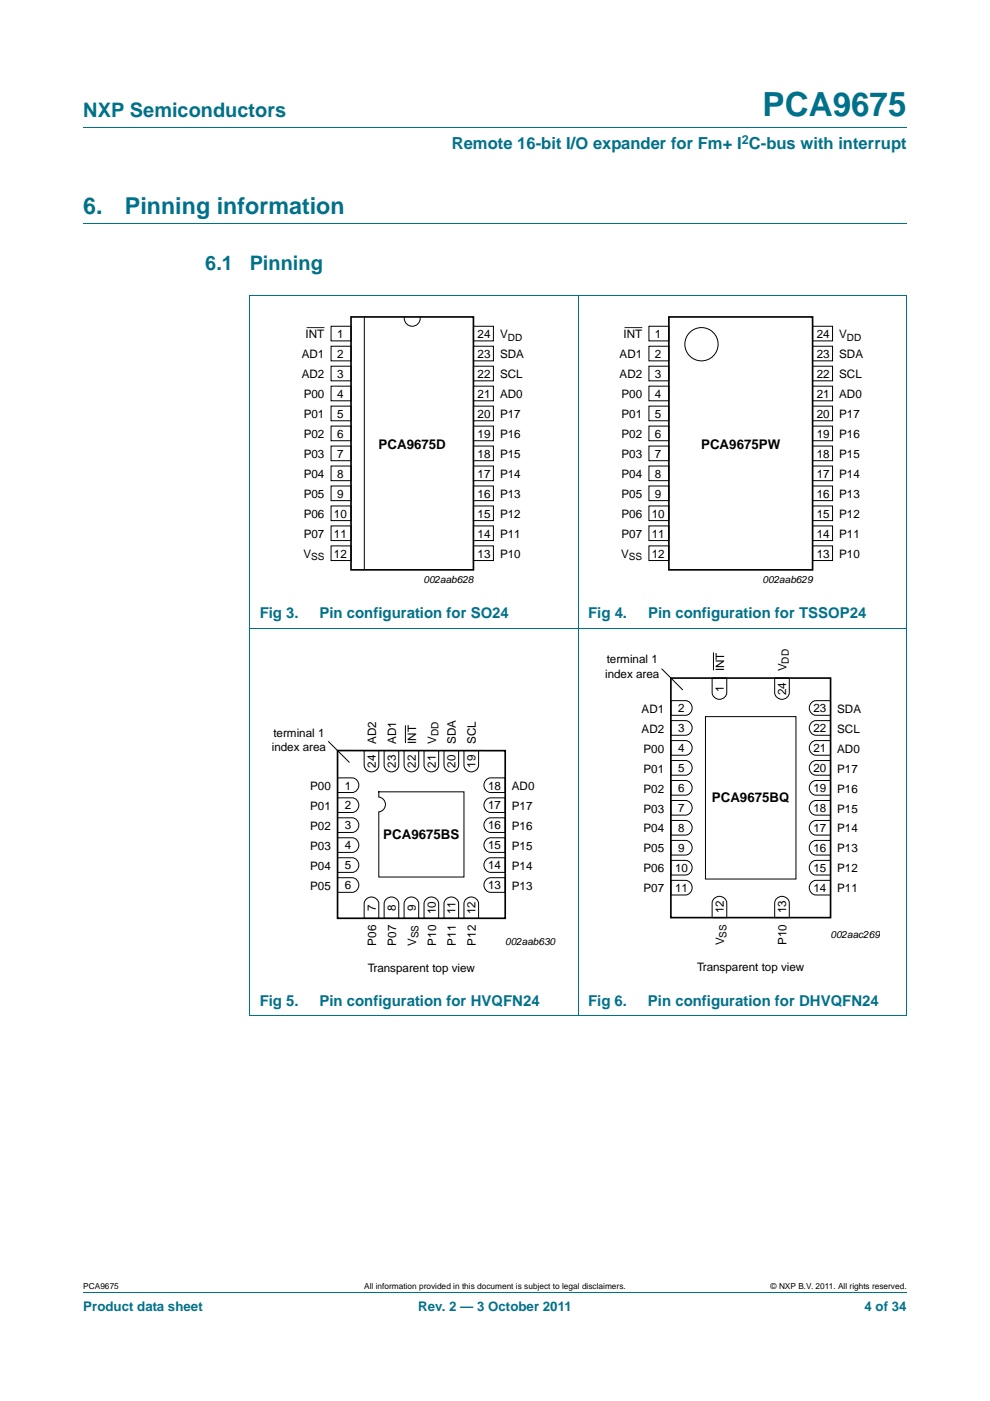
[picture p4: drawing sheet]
<svg xmlns="http://www.w3.org/2000/svg" width="210mm" height="297mm" viewBox="0 0 210 297" stroke-linecap="round" stroke-linejoin="round" font-family="sans-serif">
<path d="M17.7 27h174.6M17.7 47.4h174.6M52.9 62.6h139.4M53 62.7v152.6M122.6 62.6v152.8M192.3 62.7v152.6M52.9 133.2h139.4M52.9 215.4h139.4M17.7 273.9h174.6" fill="none" stroke="#00718a" stroke-width=".21"/>
<g fill="none" stroke="#000" stroke-width=".21">
<path d="M70.2 69.2h4.3v3.1h-4.3zM70.2 73.4h4.3v3.1h-4.3zM70.2 77.6h4.3v3.1h-4.3zM77.3 67.2v53.7M85.7 67.2a1.71 1.71 0 0 0 1.7 2 1.71 1.71 0 0 0 1.7-2M100.4 77.6h4.3v3.1h-4.3zM100.4 69.2h4.3v3.1h-4.3zM100.4 73.4h4.3v3.1h-4.3zM137.6 69.2h4.3v3.1h-4.3zM137.6 73.4h4.3v3.1h-4.3zM137.6 77.6h4.3v3.1h-4.3zM172.4 77.6h4.2v3.1h-4.2z"/>
<path d="M172.4 69.2h4.2v3.1h-4.2zM172.4 73.4h4.2v3.1h-4.2zM70.2 81.9h4.3v3.1h-4.3zM70.2 86.1h4.3v3.1h-4.3zM70.2 90.3h4.3v3.1h-4.3zM70.2 94.6h4.3v3.1h-4.3zM70.2 98.8h4.3v3.1h-4.3zM100.4 94.6h4.3v3.1h-4.3zM100.4 98.8h4.3v3.1h-4.3zM100.4 86.1h4.3v3.1h-4.3zM100.4 90.3h4.3v3.1h-4.3zM100.4 81.9h4.3v3.1h-4.3z"/>
<path d="M137.6 81.9h4.3v3.1h-4.3zM137.6 86.1h4.3v3.1h-4.3zM137.6 90.3h4.3v3.1h-4.3zM137.6 94.6h4.3v3.1h-4.3zM137.6 98.8h4.3v3.1h-4.3zM172.4 94.6h4.2v3.1h-4.2zM172.4 98.8h4.2v3.1h-4.2zM172.4 86.1h4.2v3.1h-4.2zM172.4 90.3h4.2v3.1h-4.2zM172.4 81.9h4.2v3.1h-4.2zM70.2 103h4.3v3.1h-4.3zM70.2 107.3h4.3v3.1h-4.3z"/>
<path d="M70.2 111.5h4.3v3.1h-4.3zM70.2 115.7h4.3v3.1h-4.3zM100.4 111.5h4.3v3.1h-4.3zM100.4 115.7h4.3v3.1h-4.3zM100.4 103h4.3v3.1h-4.3zM100.4 107.3h4.3v3.1h-4.3zM137.6 103h4.3v3.1h-4.3zM137.6 107.3h4.3v3.1h-4.3zM137.6 111.5h4.3v3.1h-4.3zM137.6 115.7h4.3v3.1h-4.3zM172.4 111.5h4.2v3.1h-4.2zM172.4 115.7h4.2v3.1h-4.2z"/>
<path d="M172.4 103h4.2v3.1h-4.2zM172.4 107.3h4.2v3.1h-4.2zM151.3 138.3v3.8M69.6 157.2l4.5 4.5M77.2 159.1h3.1v3.1a1.56 1.56 0 0 1-1.5 1.5 1.56 1.56 0 0 1-1.6-1.5zM81.5 159.1h3.1v3.1a1.56 1.56 0 0 1-1.6 1.5 1.56 1.56 0 0 1-1.5-1.5zM85.7 159.1h3.1v3.1a1.56 1.56 0 0 1-1.5 1.5 1.56 1.56 0 0 1-1.6-1.5zM86 153.8v3.7M89.9 159.1h3.1v3.1a1.56 1.56 0 0 1-1.5 1.5 1.56 1.56 0 0 1-1.6-1.5zM94.2 159.1h3.1v3.1a1.56 1.56 0 0 1-1.6 1.5 1.56 1.56 0 0 1-1.5-1.5zM98.4 159.1h3.1v3.1a1.56 1.56 0 0 1-1.5 1.5 1.56 1.56 0 0 1-1.6-1.5zM140.3 141.8l4.5 4.5"/>
<path d="M142.3 157h3.1a1.56 1.56 0 0 1 1.4 1.6 1.56 1.56 0 0 1-1.4 1.5h-3.1zM142.3 152.8h3.1a1.56 1.56 0 0 1 1.4 1.5 1.56 1.56 0 0 1-1.4 1.6h-3.1zM142.3 148.6h3.1a1.56 1.56 0 0 1 1.4 1.5 1.56 1.56 0 0 1-1.4 1.6h-3.1zM149.6 151.9h19.2v34.5h-19.2zM151 143.8h3.1v3.1a1.56 1.56 0 0 1-1.5 1.4 1.56 1.56 0 0 1-1.6-1.4zM164.3 143.8h3.1v3.1a1.56 1.56 0 0 1-1.5 1.4 1.56 1.56 0 0 1-1.6-1.4zM172.2 157.3l.9-.3h3.1v3.1h-3.1a1.57 1.57 0 0 1-1.4-1.1 1.57 1.57 0 0 1 .5-1.7zM172.2 153.1l.9-.3h3.1v3.1h-3.1a1.57 1.57 0 0 1-1.4-1.1 1.57 1.57 0 0 1 .5-1.7zM172.2 148.9l.9-.3h3.1v3.1h-3.1a1.57 1.57 0 0 1-1.4-1.2 1.57 1.57 0 0 1 .5-1.6zM71.6 177.6h3.1a1.56 1.56 0 0 1 1.4 1.6 1.56 1.56 0 0 1-1.4 1.5h-3.1zM71.6 173.4h3.1a1.56 1.56 0 0 1 1.4 1.5 1.56 1.56 0 0 1-1.4 1.6h-3.1zM71.6 169.2h3.1a1.56 1.56 0 0 1 1.4 1.5 1.56 1.56 0 0 1-1.4 1.6h-3.1z"/>
<path d="M71.6 164.9h3.1a1.56 1.56 0 0 1 1.4 1.6 1.56 1.56 0 0 1-1.4 1.5h-3.1zM80.3 167.9h18.1v18h-18.1v-13.8a1.56 1.56 0 0 0 1.5-1.5 1.56 1.56 0 0 0-1.5-1.6zM103.2 177.9l.9-.3h3.1v3.1h-3.1a1.57 1.57 0 0 1-1.4-1.1 1.57 1.57 0 0 1 .5-1.7zM103.2 173.7l.9-.3h3.1v3.1h-3.1a1.57 1.57 0 0 1-1.4-1.1 1.57 1.57 0 0 1 .5-1.7zM103.2 169.5l.9-.3h3.1v3.1h-3.1a1.57 1.57 0 0 1-1.4-1.2 1.57 1.57 0 0 1 .5-1.6zM103.2 165.2l.9-.3h3.1v3.1h-3.1a1.57 1.57 0 0 1-1.4-1.1 1.57 1.57 0 0 1 .5-1.7zM142.3 178.2h3.1a1.56 1.56 0 0 1 1.4 1.5 1.56 1.56 0 0 1-1.4 1.6h-3.1zM142.3 174h3.1a1.56 1.56 0 0 1 1.4 1.5 1.56 1.56 0 0 1-1.4 1.6h-3.1zM142.3 169.7h3.1a1.56 1.56 0 0 1 1.4 1.6 1.56 1.56 0 0 1-1.4 1.5h-3.1zM142.3 165.5h3.1a1.56 1.56 0 0 1 1.4 1.5 1.56 1.56 0 0 1-1.4 1.6h-3.1zM142.3 161.3h3.1a1.56 1.56 0 0 1 1.4 1.5 1.56 1.56 0 0 1-1.4 1.6h-3.1zM172.2 178.5l.9-.3h3.1v3.1h-3.1a1.57 1.57 0 0 1-1.4-1.1 1.57 1.57 0 0 1 .5-1.7z"/>
<path d="M172.2 174.3l.9-.3h3.1v3.1h-3.1a1.57 1.57 0 0 1-1.4-1.2 1.57 1.57 0 0 1 .5-1.6zM172.2 170l.9-.3h3.1v3.1h-3.1a1.57 1.57 0 0 1-1.4-1.1 1.57 1.57 0 0 1 .5-1.7zM172.2 165.8l.9-.3h3.1v3.1h-3.1a1.57 1.57 0 0 1-1.4-1.1 1.57 1.57 0 0 1 .5-1.7zM172.2 161.6l.9-.3h3.1v3.1h-3.1a1.57 1.57 0 0 1-1.4-1.2 1.57 1.57 0 0 1 .5-1.6zM71.6 186.1h3.1a1.56 1.56 0 0 1 1.4 1.5 1.56 1.56 0 0 1-1.4 1.6h-3.1zM71.6 181.9h3.1a1.56 1.56 0 0 1 1.4 1.5 1.56 1.56 0 0 1-1.4 1.6h-3.1zM77.6 190.8a1.57 1.57 0 0 1 1.6-.6 1.57 1.57 0 0 1 1.1 1.4v3.1h-3.1v-3.1zM81.8 190.8a1.57 1.57 0 0 1 1.7-.6 1.57 1.57 0 0 1 1.1 1.4v3.1h-3.1v-3.1zM86 190.8a1.57 1.57 0 0 1 1.7-.6 1.57 1.57 0 0 1 1.1 1.4v3.1h-3.1v-3.1zM90.3 190.8a1.57 1.57 0 0 1 1.6-.6 1.57 1.57 0 0 1 1.1 1.4v3.1h-3.1v-3.1zM94.5 190.8a1.57 1.57 0 0 1 1.7-.6 1.57 1.57 0 0 1 1.1 1.4v3.1h-3.1v-3.1zM98.7 190.8a1.57 1.57 0 0 1 1.7-.6 1.57 1.57 0 0 1 1.1 1.4v3.1h-3.1v-3.1z"/>
<path d="M103.2 186.4l.9-.3h3.1v3.1h-3.1a1.57 1.57 0 0 1-1.4-1.1 1.57 1.57 0 0 1 .5-1.7zM103.2 182.2l.9-.3h3.1v3.1h-3.1a1.57 1.57 0 0 1-1.4-1.1 1.57 1.57 0 0 1 .5-1.7zM142.3 186.7h3.1a1.56 1.56 0 0 1 1.4 1.5 1.56 1.56 0 0 1-1.4 1.6h-3.1zM142.3 182.4h3.1a1.56 1.56 0 0 1 1.4 1.6 1.56 1.56 0 0 1-1.4 1.5h-3.1zM151.4 190.6a1.57 1.57 0 0 1 1.6-.5 1.57 1.57 0 0 1 1.1 1.4v3.1h-3.1v-3.1zM164.6 190.6a1.57 1.57 0 0 1 1.7-.5 1.57 1.57 0 0 1 1.1 1.4v3.1h-3.1v-3.1zM172.2 187l.9-.3h3.1v3.1h-3.1a1.57 1.57 0 0 1-1.4-1.2 1.57 1.57 0 0 1 .5-1.6zM172.2 182.7l.9-.3h3.1v3.1h-3.1a1.57 1.57 0 0 1-1.4-1.1 1.57 1.57 0 0 1 .5-1.7z"/>
<circle cx="148.8" cy="73" r="3.5"/>
</g>
<path d="M74.5 67.2h25.9v53.6h-25.9zM141.9 67.2h30.5v53.6h-30.5zM71.6 159.1l35.6 .1v35.5h-35.6zM142.3 143.8h33.9v50.8h-33.9z" fill="none" stroke="#000" stroke-width=".35"/>
<path d="M65 69.5h3.8M132.5 69.5h3.7" fill="none" stroke="#231f20" stroke-width=".21"/>
<text font-size="7" fill="#00718a" x="161.7" y="24.6">PCA9675</text>
<g font-size="4.9" fill="#00718a">
<text x="17.7" y="45.4">6.</text>
<text x="26.5" y="45.4">Pinning information</text>
</g>
<g font-size="4.2" fill="#00718a">
<text x="17.7" y="24.9">NXP Semiconductors</text>
<text x="43.5" y="57.3">6.1</text>
<text x="53" y="57.3">Pinning</text>
</g>
<text font-size="3.5" fill="#00718a" x="95.8" y="31.6">Remote 16-bit I/O expander for Fm+ I C-bus with interrupt</text>
<g font-size="3.2" fill="#00718a">
<text x="55.1" y="131">Fig 3.</text>
<text x="67.8" y="131">Pin configuration for SO24</text>
<text x="124.7" y="131">Fig 4.</text>
<text x="137.4" y="131">Pin configuration for TSSOP24</text>
<text x="55.1" y="213.3">Fig 5.</text>
<text x="67.8" y="213.3">Pin configuration for HVQFN24</text>
<text x="124.7" y="213.3">Fig 6.</text>
<text x="137.4" y="213.3">Pin configuration for DHVQFN24</text>
</g>
<g font-size="2.8">
<text x="80.3" y="95.1">PCA9675D</text>
<text x="148.7" y="95.1">PCA9675PW</text>
<text x="151" y="170">PCA9675BQ</text>
<text x="81.3" y="177.9">PCA9675BS</text>
</g>
<g font-size="2.8" fill="#00718a">
<text x="17.7" y="277.9">Product data sheet</text>
<text x="88.7" y="277.9">Rev. 2 — 3 October 2011</text>
<text x="183.4" y="277.9">4 of 34</text>
</g>
<text font-size="2.6" fill="#00718a" x="157.3" y="30.5">2</text>
<g font-size="2.5">
<text x="64.8" y="71.7">INT</text>
<text x="71.5" y="71.6">1</text>
<text x="101.3" y="71.6">24</text>
<text x="106.1" y="71.7">V</text>
<text x="132.2" y="71.7">INT</text>
<text x="138.9" y="71.6">1</text>
<text x="173.2" y="71.6">24</text>
<text x="178" y="71.7">V</text>
<text x="64" y="75.9">AD1</text>
<text x="71.5" y="75.9">2</text>
<text x="101.3" y="75.9">23</text>
<text x="106.1" y="75.9">SDA</text>
<text x="131.4" y="75.9">AD1</text>
<text x="138.9" y="75.9">2</text>
<text x="173.2" y="75.9">23</text>
<text x="178" y="75.9">SDA</text>
<text x="64" y="80.2">AD2</text>
<text x="71.5" y="80.1">3</text>
<text x="101.3" y="80.1">22</text>
<text x="106.1" y="80.2">SCL</text>
<text x="131.4" y="80.2">AD2</text>
<text x="138.9" y="80.1">3</text>
<text x="173.2" y="80.1">22</text>
<text x="178" y="80.2">SCL</text>
<text x="64.4" y="84.4">P00</text>
<text x="64.4" y="88.6">P01</text>
<text x="71.5" y="84.3">4</text>
<text x="71.5" y="88.6">5</text>
<text x="101.3" y="88.6">20</text>
<text x="101.3" y="84.3">21</text>
<text x="106.1" y="84.4">AD0</text>
<text x="106.1" y="88.6">P17</text>
<text x="131.8" y="84.4">P00</text>
<text x="131.8" y="88.6">P01</text>
<text x="138.9" y="84.3">4</text>
<text x="138.9" y="88.6">5</text>
<text x="173.2" y="88.6">20</text>
<text x="173.2" y="84.3">21</text>
<text x="178" y="84.4">AD0</text>
<text x="178" y="88.6">P17</text>
<text x="64.4" y="92.9">P02</text>
<text x="71.5" y="92.8">6</text>
<text x="101.3" y="92.8">19</text>
<text x="106.1" y="92.9">P16</text>
<text x="131.8" y="92.9">P02</text>
<text x="138.9" y="92.8">6</text>
<text x="173.2" y="92.8">19</text>
<text x="178" y="92.9">P16</text>
<text x="64.4" y="97.1">P03</text>
<text x="64.4" y="101.3">P04</text>
<text x="71.5" y="97">7</text>
<text x="71.5" y="101.3">8</text>
<text x="101.3" y="97">18</text>
<text x="101.3" y="101.3">17</text>
<text x="106.1" y="97.1">P15</text>
<text x="106.1" y="101.3">P14</text>
<text x="131.8" y="97.1">P03</text>
<text x="131.8" y="101.3">P04</text>
<text x="138.9" y="97">7</text>
<text x="138.9" y="101.3">8</text>
<text x="173.2" y="97">18</text>
<text x="173.2" y="101.3">17</text>
<text x="178" y="97.1">P15</text>
<text x="178" y="101.3">P14</text>
<text x="64.4" y="105.6">P05</text>
<text x="71.5" y="105.5">9</text>
<text x="101.3" y="105.5">16</text>
<text x="106.1" y="105.6">P13</text>
<text x="131.8" y="105.6">P05</text>
<text x="138.9" y="105.5">9</text>
<text x="173.2" y="105.5">16</text>
<text x="178" y="105.6">P13</text>
<text x="64.4" y="109.8">P06</text>
<text x="70.8" y="109.7">10</text>
<text x="70.8" y="114">11</text>
<text x="101.3" y="114">14</text>
<text x="101.3" y="109.7">15</text>
<text x="106.1" y="109.8">P12</text>
<text x="131.8" y="109.8">P06</text>
<text x="138.2" y="109.7">10</text>
<text x="138.2" y="114">11</text>
<text x="173.2" y="114">14</text>
<text x="173.2" y="109.7">15</text>
<text x="178" y="109.8">P12</text>
<text x="64.3" y="118.3">V</text>
<text x="64.4" y="114">P07</text>
<text x="70.8" y="118.2">12</text>
<text x="101.3" y="118.2">13</text>
<text x="106.1" y="118.3">P10</text>
<text x="106.1" y="114">P11</text>
<text x="131.8" y="118.3">V</text>
<text x="131.8" y="114">P07</text>
<text x="138.2" y="118.2">12</text>
<text x="173.2" y="118.2">13</text>
<text x="178" y="114">P11</text>
<text x="178" y="118.3">P10</text>
<text x="128.3" y="143.6">index area</text>
<text x="128.7" y="140.6">terminal 1</text>
<text x="153.6" y="142.3" transform="rotate(-90 153.6 142.3)">INT</text>
<text x="166.9" y="142.3" transform="rotate(-90 166.9 142.3)">V</text>
<text x="153.5" y="146.7" transform="rotate(-90 153.5 146.7)">1</text>
<text x="166.8" y="147.4" transform="rotate(-90 166.8 147.4)">24</text>
<text x="136.1" y="151.1">AD1</text>
<text x="136.1" y="155.3">AD2</text>
<text x="143.9" y="155.3">3</text>
<text x="143.9" y="151">2</text>
<text x="172.5" y="155.3">22</text>
<text x="172.5" y="151">23</text>
<text x="177.6" y="151.1">SDA</text>
<text x="177.6" y="155.3">SCL</text>
<text x="57.6" y="159.3">index area</text>
<text x="58" y="156.3">terminal 1</text>
<text x="79.8" y="157.7" transform="rotate(-90 79.8 157.7)">AD2</text>
<text x="84" y="157.7" transform="rotate(-90 84 157.7)">AD1</text>
<text x="88.2" y="157.7" transform="rotate(-90 88.2 157.7)">INT</text>
<text x="92.5" y="157.7" transform="rotate(-90 92.5 157.7)">V</text>
<text x="96.7" y="157.7" transform="rotate(-90 96.7 157.7)">SDA</text>
<text x="100.9" y="157.7" transform="rotate(-90 100.9 157.7)">SCL</text>
<text x="136.5" y="159.6">P00</text>
<text x="143.9" y="159.5">4</text>
<text x="172.5" y="159.5">21</text>
<text x="177.6" y="159.6">AD0</text>
<text x="65.8" y="167.5">P00</text>
<text x="73.2" y="167.4">1</text>
<text x="79.7" y="162.8" transform="rotate(-90 79.7 162.8)">24</text>
<text x="83.9" y="162.8" transform="rotate(-90 83.9 162.8)">23</text>
<text x="88.2" y="162.8" transform="rotate(-90 88.2 162.8)">22</text>
<text x="92.4" y="162.8" transform="rotate(-90 92.4 162.8)">21</text>
<text x="96.6" y="162.8" transform="rotate(-90 96.6 162.8)">20</text>
<text x="100.9" y="162.8" transform="rotate(-90 100.9 162.8)">19</text>
<text x="103.5" y="167.4">18</text>
<text x="108.6" y="167.5">AD0</text>
<text x="136.5" y="163.8">P01</text>
<text x="143.9" y="168">6</text>
<text x="143.9" y="163.7">5</text>
<text x="172.5" y="168">19</text>
<text x="172.5" y="163.7">20</text>
<text x="177.6" y="163.8">P17</text>
<text x="65.8" y="171.7">P01</text>
<text x="73.2" y="171.6">2</text>
<text x="103.5" y="171.6">17</text>
<text x="108.6" y="171.7">P17</text>
<text x="136.5" y="168">P02</text>
<text x="136.5" y="172.3">P03</text>
<text x="143.9" y="172.2">7</text>
<text x="172.5" y="172.2">18</text>
<text x="177.6" y="168">P16</text>
<text x="177.6" y="172.3">P15</text>
<text x="65.8" y="175.9">P02</text>
<text x="73.2" y="175.9">3</text>
<text x="103.5" y="175.9">16</text>
<text x="108.6" y="175.9">P16</text>
<text x="136.5" y="176.5">P04</text>
<text x="143.9" y="176.4">8</text>
<text x="172.5" y="176.4">17</text>
<text x="177.6" y="176.5">P14</text>
<text x="65.8" y="184.4">P04</text>
<text x="65.8" y="180.2">P03</text>
<text x="73.2" y="184.3">5</text>
<text x="73.2" y="180.1">4</text>
<text x="103.5" y="184.3">14</text>
<text x="103.5" y="180.1">15</text>
<text x="108.6" y="184.4">P14</text>
<text x="108.6" y="180.2">P15</text>
<text x="136.5" y="180.7">P05</text>
<text x="136.5" y="185">P06</text>
<text x="143.2" y="184.9">10</text>
<text x="143.9" y="180.7">9</text>
<text x="172.5" y="184.9">15</text>
<text x="172.5" y="180.7">16</text>
<text x="177.6" y="180.7">P13</text>
<text x="177.6" y="185">P12</text>
<text x="65.8" y="188.6">P05</text>
<text x="73.2" y="188.6">6</text>
<text x="103.5" y="188.6">13</text>
<text x="108.6" y="188.6">P13</text>
<text x="136.5" y="189.2">P07</text>
<text x="143.2" y="189.1">11</text>
<text x="172.5" y="189.1">14</text>
<text x="177.6" y="189.2">P11</text>
<text x="79.7" y="193.1" transform="rotate(-90 79.7 193.1)">7</text>
<text x="83.9" y="193.1" transform="rotate(-90 83.9 193.1)">8</text>
<text x="88.2" y="193.1" transform="rotate(-90 88.2 193.1)">9</text>
<text x="92.4" y="193.8" transform="rotate(-90 92.4 193.8)">10</text>
<text x="96.6" y="193.8" transform="rotate(-90 96.6 193.8)">11</text>
<text x="100.9" y="193.8" transform="rotate(-90 100.9 193.8)">12</text>
<text x="153.5" y="193.7" transform="rotate(-90 153.5 193.7)">12</text>
<text x="166.8" y="193.7" transform="rotate(-90 166.8 193.7)">13</text>
<text x="79.8" y="200.5" transform="rotate(-90 79.8 200.5)">P06</text>
<text x="84" y="200.5" transform="rotate(-90 84 200.5)">P07</text>
<text x="88.2" y="200.6" transform="rotate(-90 88.2 200.6)">V</text>
<text x="92.5" y="200.5" transform="rotate(-90 92.5 200.5)">P10</text>
<text x="96.7" y="200.5" transform="rotate(-90 96.7 200.5)">P11</text>
<text x="100.9" y="200.5" transform="rotate(-90 100.9 200.5)">P12</text>
<text x="153.6" y="200.4" transform="rotate(-90 153.6 200.4)">V</text>
<text x="166.8" y="200.4" transform="rotate(-90 166.8 200.4)">P10</text>
<text x="78" y="206">Transparent top view</text>
<text x="147.9" y="205.8">Transparent top view</text>
</g>
<g font-size="2.1">
<text x="107.7" y="72.2">DD</text>
<text x="179.6" y="72.2">DD</text>
<text x="66" y="118.8">SS</text>
<text x="133.4" y="118.8">SS</text>
<text x="89.8" y="123.6">002aab628</text>
<text x="161.8" y="123.6">002aab629</text>
<text x="167.3" y="140.7" transform="rotate(-90 167.3 140.7)">DD</text>
<text x="93" y="156.1" transform="rotate(-90 93 156.1)">DD</text>
<text x="88.7" y="198.9" transform="rotate(-90 88.7 198.9)">SS</text>
<text x="107.2" y="200.3">002aab630</text>
<text x="154.1" y="198.8" transform="rotate(-90 154.1 198.8)">SS</text>
<text x="176.2" y="198.8">002aac269</text>
</g>
<g font-size="1.8">
<text x="17.7" y="273.3">PCA9675</text>
<text x="77.3" y="273.3">All information provided in this document is subject to legal disclaimers.</text>
<text x="163.5" y="273.3">© NXP B.V. 2011. All rights reserved.</text>
</g>
</svg>
